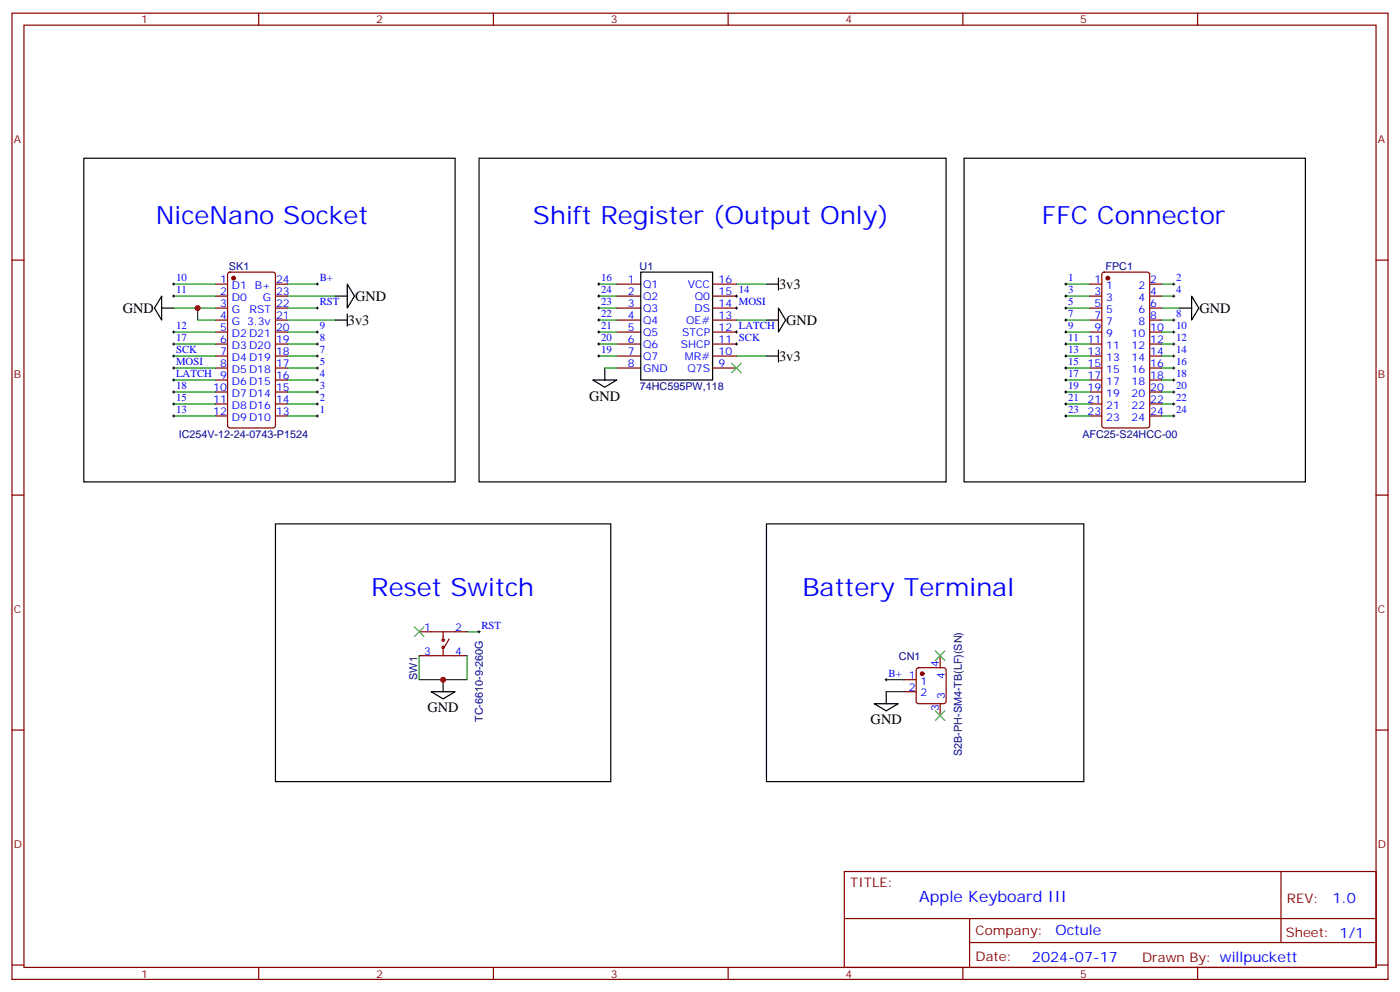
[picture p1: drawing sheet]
<svg xmlns="http://www.w3.org/2000/svg" width="412mm" height="292mm" viewBox="0 0 412 292" stroke-linecap="round" stroke-linejoin="round" font-family="sans-serif">
<g fill="none" stroke="#870000" stroke-width=".35">
<path d="M3.5 3.9h405.4v284.3h-405.4zM7.1 7.4h398.2v277.3h-398.2zM76.2 3.9v3.5M145.3 3.9v3.5M214.5 3.9v3.5M283.6 3.9v3.5M352.8 3.9v3.5M3.5 76.6h3.6M405.3 76.6h3.6M63.5 83.6h3.5M63.5 87.1h3.5M63.5 90.7h3.5"/>
<path d="M63.5 94.2h3.5M63.5 97.7h3.5M67.3 80.3l.4-.2h12.7l.7 .4v44.7l-.4 .7h-13l-.6-.4-.1-44.7zM81.1 83.6h3.6M81.1 87.1h3.6M81.1 90.7h3.6M81.1 94.2h3.6M81.1 97.7h3.6M181.7 83.6h7M181.7 87.1h7M181.7 90.7h7M181.7 94.2h7"/>
<path d="M181.7 97.7h7M209.9 83.6h7.1M209.9 87.1h7.1M209.9 90.7h7.1M209.9 94.2h7.1M209.9 97.7h7.1M321 83.6h3.6M321 87.1h3.6M321 90.7h3.6M321 94.2h3.6M321 97.7h3.6M324.8 80.3l.5-.2h12.7l.6 .4 .1 44.7-.5 .7h-12.9l-.7-.4v-44.7z"/>
<path d="M338.7 83.6h3.5M338.7 87.1h3.5M338.7 90.7h3.5M338.7 94.2h3.5M338.7 97.7h3.5M63.5 101.2h3.5M63.5 104.8h3.5M63.5 108.3h3.5M63.5 111.8h3.5M63.5 115.4h3.5M63.5 118.9h3.5M81.1 101.2h3.6"/>
<path d="M81.1 104.8h3.6M81.1 108.3h3.6M81.1 111.8h3.6M81.1 115.4h3.6M81.1 118.9h3.6M181.7 101.2h7M181.7 104.8h7M181.7 108.3h7M209.9 101.2h7.1M209.9 104.8h7.1M209.9 108.3h7.1M321 101.2h3.6"/>
<path d="M321 104.8h3.6M321 108.3h3.6M321 111.8h3.6M321 115.4h3.6M321 118.9h3.6M338.7 101.2h3.5M338.7 104.8h3.5M338.7 108.3h3.5M338.7 111.8h3.5M338.7 115.4h3.5M338.7 118.9h3.5M63.5 122.4h3.5"/>
<path d="M81.1 122.4h3.6M321 122.4h3.6M338.7 122.4h3.5M3.5 145.7h3.6M405.3 145.7h3.6M123.5 185.9h14.1M123.5 193h14.1M130.5 185.9v2.5M130.5 190.5v2.5M132.3 188l-1.4 2.5M270.1 196.7l.5-.2h7.4l.5 .2 .2 .5v9.2l-.2 .5-.5 .2h-7.4l-.5-.3-.2-.4v-9.2zM276.9 193v3.5"/>
<path d="M3.5 214.8h3.6M266.3 200h3.6M266.3 203.6h3.6M276.9 207.1v3.5M405.3 214.8h3.6M248.7 256.5h156.6v28.2h-156.6zM377.3 256.5v20.9M248.7 270.3h156.5M285.6 277.4h119.6M285.6 270.3v14.1M3.5 284h3.6M76.2 284.7v3.5"/>
<path d="M145.3 284.7v3.5M214.5 284.7v3.5M283.6 284.7v3.5M352.8 284.7v3.5M405.3 284h3.6"/>
<circle cx="130.5" cy="190.5" r=".35"/>
<circle cx="130.5" cy="188.4" r=".35"/>
</g>
<g fill="#870000" stroke="#870000" stroke-width=".35">
<circle cx="68.8" cy="81.8" r=".53"/>
<circle cx="271.6" cy="198.3" r=".53"/>
<circle cx="326.3" cy="81.8" r=".53"/>
</g>
<g fill="none" stroke="#000" stroke-width=".35">
<path d="M24.7 46.6h109.4v95.2h-109.4zM141.1 46.6h137.6v95.2h-137.6zM284 46.6h100.5v95.2h-100.5zM47.6 87.1v7.1l-2.1-3.5zM47.6 90.7h3.6M98.8 94.2h3.5M98.8 87.1h3.5M102.3 83.6l2.1 3.5-2.1 3.6zM102.3 92.4v3.6M188.7 80.1h21.2v31.7h-21.2zM225.8 94.2h3.5M225.8 83.6h3.5"/>
<path d="M229.3 90.7l2.1 3.5-2.1 3.5zM229.3 81.8v3.6M347.5 90.7h3.5M351 87.1l2.1 3.6-2.1 3.5zM174.6 111.8h7.1l-3.5 2.1zM178.2 108.3v3.5M225.8 104.8h3.5M229.3 103v3.5M127 203.6h7.1l-3.6 2.1zM130.5 200v3.6M257.5 207.1h7.1l-3.5 2.1zM261.1 203.6v3.5"/>
</g>
<g fill="none" stroke="#000" stroke-width=".29">
<path d="M50.8 97.7h.7M50.8 87.1h.7M50.8 83.6h.7M51.2 83.3v.7M51.2 86.8v.7M51.2 97.4v.7M93.1 97.7h.7M93.1 83.6h.7M93.1 90.7h.7M93.5 83.3v.7M93.5 90.3v.7M93.5 97.4v.7"/>
<path d="M176 97.7h.7M176 87.1h.7M176 83.6h.7M176 90.7h.7M176 94.2h.7M176.4 83.3v.7M176.4 86.8v.7M176.4 90.3v.7M176.4 93.8v.7M176.4 97.4v.7M216.6 97.7h.7M216.6 87.1h.7"/>
<path d="M216.6 90.7h.7M217 86.8v.7M217 90.3v.7M217 97.4v.7M313.6 97.7h.7M313.6 87.1h.7M313.6 83.6h.7M313.6 90.7h.7M313.6 94.2h.7M314 83.3v.7M314 86.8v.7M314 90.3v.7"/>
<path d="M314 93.8v.7M314 97.4v.7M345.4 97.7h.7M345.4 87.1h.7M345.4 83.6h.7M345.4 94.2h.7M345.7 83.3v.7M345.7 86.8v.7M345.7 93.8v.7M345.7 97.4v.7M50.8 118.9h.7M50.8 115.4h.7"/>
<path d="M50.8 111.8h.7M50.8 108.3h.7M50.8 104.8h.7M50.8 101.2h.7M51.2 100.9v.7M51.2 104.4v.7M51.2 107.9v.8M51.2 111.5v.7M51.2 115v.7M51.2 118.5v.7M93.1 118.9h.7M93.1 115.4h.7"/>
<path d="M93.1 111.8h.7M93.1 108.3h.7M93.1 104.8h.7M93.1 101.2h.7M93.5 100.9v.7M93.5 104.4v.7M93.5 107.9v.8M93.5 111.5v.7M93.5 115v.7M93.5 118.5v.7M176 104.8h.7M176 101.2h.7"/>
<path d="M176.4 100.9v.7M176.4 104.4v.7M216.6 101.2h.7M217 100.9v.7M313.6 118.9h.7M313.6 115.4h.7M313.6 111.8h.7M313.6 108.3h.7M313.6 104.8h.7M313.6 101.2h.7M314 100.9v.7M314 104.4v.7"/>
<path d="M314 107.9v.8M314 111.5v.7M314 115v.7M314 118.5v.7M345.4 118.9h.7M345.4 115.4h.7M345.4 111.8h.7M345.4 108.3h.7M345.4 104.8h.7M345.4 101.2h.7M345.7 100.9v.7M345.7 104.4v.7"/>
<path d="M345.7 107.9v.8M345.7 111.5v.7M345.7 115v.7M345.7 118.5v.7M50.8 122.4h.7M51.2 122.1v.7M93.1 122.4h.7M93.5 122.1v.7M313.6 122.4h.7M314 122.1v.7M345.4 122.4h.7M345.7 122.1v.7"/>
<path d="M140.8 185.9h.7M141.1 185.6v.7M261.1 199.7v.7M260.7 200h.7"/>
</g>
<g fill="none" stroke="#008700" stroke-width=".35">
<path d="M51.2 97.7h12.3M51.2 87.1h12.3M51.2 83.6h12.3M51.2 90.7h12.3M58.2 90.7v3.5h5.3M84.7 97.7h8.8M84.7 87.1h14.1M84.7 83.6h8.8M84.7 90.7h8.8M84.7 94.2h14.1M176.4 97.7h5.3M176.4 87.1h5.3"/>
<path d="M176.4 83.6h5.3M176.4 90.7h5.3M176.4 94.2h5.3M217 83.6h8.8M217 94.2h8.8M314 97.7h7M314 87.1h7M314 83.6h7M314 90.7h7M314 94.2h7M342.2 97.7h3.5M342.2 87.1h3.5"/>
<path d="M342.2 83.6h3.5M342.2 90.7h5.3M342.2 94.2h3.5M51.2 101.2h12.3M51.2 104.8h12.3M51.2 108.3h12.3M51.2 111.8h12.3M51.2 115.4h12.3M51.2 118.9h12.3M84.7 101.2h8.8M84.7 104.8h8.8M84.7 108.3h8.8"/>
<path d="M84.7 111.8h8.8M84.7 115.4h8.8M84.7 118.9h8.8M176.4 101.2h5.3M176.4 104.8h5.3M178.2 108.3h3.5M217 104.8h8.8M314 101.2h7M314 104.8h7M314 108.3h7M314 111.8h7M314 115.4h7"/>
<path d="M314 118.9h7M342.2 101.2h3.5M342.2 104.8h3.5M342.2 108.3h3.5M342.2 111.8h3.5M342.2 115.4h3.5M342.2 118.9h3.5M51.2 122.4h12.3M84.7 122.4h8.8M314 122.4h7M342.2 122.4h3.5M123.5 193v7h14.1v-7"/>
<path d="M137.6 185.9h3.5M261.1 200h5.2M261.1 203.6h5.2"/>
</g>
<path d="M215.5 106.9l2.9 2.8M218.4 106.9l-2.9 2.8M122.1 184.5l2.8 2.8M124.9 184.5l-2.8 2.8M275.5 191.6l2.8 2.8M278.3 191.6l-2.8 2.8M275.5 209.2l2.8 2.8M278.3 209.2l-2.8 2.8" fill="none" stroke="#3c3" stroke-width=".35"/>
<g fill="#c00">
<circle cx="58.2" cy="90.7" r=".88"/>
<circle cx="130.5" cy="200" r=".88"/>
</g>
<path d="M81.1 154.2h98.8v75.8h-98.8zM225.8 154.2h93.5v75.8h-93.5z" fill="none" stroke="#000" stroke-width=".35"/>
<g font-size="7.4" fill="#00f">
<text x="45.9" y="66">NiceNano Socket</text>
<text x="157" y="66">Shift Register (Output Only)</text>
<text x="306.9" y="66">FFC Connector</text>
<text x="109.4" y="175.3">Reset Switch</text>
<text x="236.4" y="175.3">Battery Terminal</text>
</g>
<text font-size="4.6" fill="#00f" x="270.8" y="265.5">Apple Keyboard III</text>
<g font-size="4.2">
<text x="104.6" y="88.5">GND</text>
<text x="229.5" y="85">3v3</text>
<text x="36.2" y="92.1">GND</text>
<text x="102.5" y="95.6">3v3</text>
<text x="231.6" y="95.6">GND</text>
<text x="353.3" y="92.1">GND</text>
<text x="229.5" y="106.2">3v3</text>
<text x="173.6" y="117.9">GND</text>
<text x="125.9" y="209.6">GND</text>
<text x="256.5" y="213.1">GND</text>
</g>
<g font-size="4.2" fill="#00f">
<text x="392.5" y="265.7">1.0</text>
<text x="310.9" y="275.3">Octule</text>
<text x="304" y="283.1">2024-07-17</text>
</g>
<g font-size="3.9" fill="#800">
<text x="250.5" y="261.1">TITLE:</text>
<text x="379.1" y="265.7">REV:</text>
<text x="287.4" y="275.3">Company:</text>
<text x="378.7" y="275.9">Sheet: 1/1</text>
<text x="287.4" y="282.9">Date:</text>
<text x="336.4" y="283">Drawn By: willpuckett</text>
</g>
<g font-size="3.2" fill="#800">
<text x="41.6" y="6.9">1</text>
<text x="110.8" y="6.9">2</text>
<text x="179.9" y="6.9">3</text>
<text x="249.1" y="6.9">4</text>
<text x="318.2" y="6.9">5</text>
<text x="4.1" y="42">A</text>
<text x="405.9" y="42">A</text>
<text x="4.1" y="111.1">B</text>
<text x="405.9" y="111.1">B</text>
<text x="4.1" y="180.3">C</text>
<text x="405.9" y="180.3">C</text>
<text x="4.1" y="249.4">D</text>
<text x="405.9" y="249.4">D</text>
<text x="41.6" y="287.7">1</text>
<text x="110.8" y="287.7">2</text>
<text x="179.9" y="287.7">3</text>
<text x="249.1" y="287.7">4</text>
<text x="318.2" y="287.7">5</text>
</g>
<g font-size="3.2" fill="#00f">
<text x="51.9" y="82.7">10</text>
<text x="64.8" y="83.3">1</text>
<text x="81.3" y="83.3">24</text>
<text x="94.2" y="82.7">B+</text>
<text x="177.1" y="82.7">16</text>
<text x="185" y="83.3">1</text>
<text x="211.7" y="83.3">16</text>
<text x="314.7" y="82.7">1</text>
<text x="322.4" y="83.3">1</text>
<text x="338.8" y="83.3">2</text>
<text x="346.4" y="82.7">2</text>
<text x="51.9" y="86.3">11</text>
<text x="64.8" y="86.8">2</text>
<text x="68.3" y="85">D1</text>
<text x="68.3" y="88.5">D0</text>
<text x="75.1" y="85">B+</text>
<text x="77.4" y="88.5">G</text>
<text x="81.3" y="86.8">23</text>
<text x="94.2" y="89.8">RST</text>
<text x="177.1" y="86.3">24</text>
<text x="177.1" y="89.8">23</text>
<text x="185" y="86.8">2</text>
<text x="189.4" y="84.7">Q1</text>
<text x="189.4" y="88.2">Q2</text>
<text x="202.6" y="84.7">VCC</text>
<text x="204.7" y="88.2">Q0</text>
<text x="211.7" y="86.8">15</text>
<text x="217.7" y="86.3">14</text>
<text x="314.7" y="86.3">3</text>
<text x="314.7" y="89.8">5</text>
<text x="322.4" y="86.8">3</text>
<text x="325.9" y="85">1</text>
<text x="325.9" y="88.5">3</text>
<text x="335.3" y="88.5">4</text>
<text x="335.3" y="85">2</text>
<text x="338.8" y="86.8">4</text>
<text x="346.4" y="86.3">4</text>
<text x="64.8" y="90.3">3</text>
<text x="64.8" y="93.8">4</text>
<text x="68.3" y="92.1">G</text>
<text x="68.3" y="95.6">G 3.3v</text>
<text x="73.5" y="92.1">RST</text>
<text x="81.3" y="93.8">21</text>
<text x="81.3" y="90.3">22</text>
<text x="177.1" y="93.3">22</text>
<text x="185" y="90.3">3</text>
<text x="185" y="93.8">4</text>
<text x="189.4" y="91.7">Q3</text>
<text x="189.4" y="95.2">Q4</text>
<text x="202.1" y="95.2">OE#</text>
<text x="204.6" y="91.7">DS</text>
<text x="211.7" y="93.8">13</text>
<text x="211.7" y="90.3">14 MOSI</text>
<text x="314.7" y="93.3">7</text>
<text x="322.4" y="90.3">5</text>
<text x="322.4" y="93.8">7</text>
<text x="325.9" y="92.1">5</text>
<text x="325.9" y="95.6">7</text>
<text x="335.3" y="95.6">8</text>
<text x="335.3" y="92.1">6</text>
<text x="338.8" y="93.8">8</text>
<text x="338.8" y="90.3">6</text>
<text x="346.4" y="93.3">8</text>
<text x="51.9" y="100.4">17</text>
<text x="51.9" y="96.8">12</text>
<text x="64.8" y="97.4">5</text>
<text x="64.8" y="100.9">6</text>
<text x="68.3" y="99.1">D2D21</text>
<text x="81.3" y="100.9">19</text>
<text x="81.3" y="97.4">20</text>
<text x="94.2" y="100.4">8</text>
<text x="94.2" y="96.8">9</text>
<text x="177.1" y="96.8">21</text>
<text x="177.1" y="100.4">20</text>
<text x="185" y="97.4">5</text>
<text x="185" y="100.9">6</text>
<text x="189.4" y="98.8">Q5</text>
<text x="200.9" y="98.8">STCP</text>
<text x="211.7" y="100.9">11 SCK</text>
<text x="211.7" y="97.4">12 LATCH</text>
<text x="314.7" y="96.8">9</text>
<text x="314.7" y="100.4">11</text>
<text x="320.3" y="100.9">11</text>
<text x="322.4" y="97.4">9</text>
<text x="325.9" y="99.1">9</text>
<text x="333.3" y="99.1">10</text>
<text x="338.8" y="100.9">12</text>
<text x="338.8" y="97.4">10</text>
<text x="346.4" y="96.8">10</text>
<text x="346.4" y="100.4">12</text>
<text x="51.9" y="107.4">MOSI</text>
<text x="51.9" y="103.9">SCK</text>
<text x="64.8" y="104.4">7</text>
<text x="64.8" y="107.9">8</text>
<text x="68.3" y="102.7">D3D20</text>
<text x="68.3" y="106.2">D4D19</text>
<text x="81.3" y="107.9">17</text>
<text x="81.3" y="104.4">18</text>
<text x="94.2" y="107.4">5</text>
<text x="94.2" y="103.9">7</text>
<text x="177.1" y="103.9">19</text>
<text x="185" y="104.4">7</text>
<text x="185" y="107.9">8</text>
<text x="189.4" y="102.3">Q6</text>
<text x="189.4" y="105.8">Q7</text>
<text x="200.5" y="102.3">SHCP</text>
<text x="201.7" y="105.8">MR#</text>
<text x="211.7" y="107.9">9</text>
<text x="211.7" y="104.4">10</text>
<text x="314.7" y="103.9">13</text>
<text x="314.7" y="107.4">15</text>
<text x="320.3" y="104.4">13</text>
<text x="320.3" y="107.9">15</text>
<text x="325.9" y="102.7">11</text>
<text x="325.9" y="106.2">13</text>
<text x="333.3" y="106.2">14</text>
<text x="333.3" y="102.7">12</text>
<text x="338.8" y="107.9">16</text>
<text x="338.8" y="104.4">14</text>
<text x="346.4" y="103.9">14</text>
<text x="346.4" y="107.4">16</text>
<text x="51.9" y="110.9">LATCH</text>
<text x="64.8" y="111.5">9</text>
<text x="68.3" y="109.7">D5D18</text>
<text x="68.3" y="113.2">D6D15</text>
<text x="81.3" y="111.5">16</text>
<text x="94.2" y="110.9">4</text>
<text x="189.4" y="109.4">GND</text>
<text x="202.5" y="109.4">Q7S</text>
<text x="314.7" y="110.9">17</text>
<text x="320.3" y="111.5">17</text>
<text x="325.9" y="109.7">15</text>
<text x="325.9" y="113.2">17</text>
<text x="333.3" y="113.2">18</text>
<text x="333.3" y="109.7">16</text>
<text x="338.8" y="111.5">18</text>
<text x="346.4" y="110.9">18</text>
<text x="51.9" y="118">15</text>
<text x="51.9" y="114.5">18</text>
<text x="62.8" y="115">10</text>
<text x="62.8" y="118.5">11</text>
<text x="68.3" y="116.8">D7D14</text>
<text x="81.3" y="118.5">14</text>
<text x="81.3" y="115">15</text>
<text x="94.2" y="118">2</text>
<text x="94.2" y="114.5">3</text>
<text x="314.7" y="114.5">19</text>
<text x="314.7" y="118">21</text>
<text x="320.3" y="115">19</text>
<text x="320.3" y="118.5">21</text>
<text x="325.9" y="116.8">19</text>
<text x="333.3" y="116.8">20</text>
<text x="338.8" y="118.5">22</text>
<text x="338.8" y="115">20</text>
<text x="346.4" y="114.5">20</text>
<text x="346.4" y="118">22</text>
<text x="51.9" y="121.5">13</text>
<text x="62.8" y="122.1">12</text>
<text x="68.3" y="120.3">D8D16</text>
<text x="68.3" y="123.8">D9D10</text>
<text x="81.3" y="122.1">13</text>
<text x="94.2" y="121.5">1</text>
<text x="314.7" y="121.5">23</text>
<text x="320.3" y="122.1">23</text>
<text x="325.9" y="120.3">21</text>
<text x="325.9" y="123.8">23</text>
<text x="333.3" y="123.8">24</text>
<text x="333.3" y="120.3">22</text>
<text x="338.8" y="122.1">24</text>
<text x="346.4" y="121.5">24</text>
<text x="125" y="185.6">1</text>
<text x="134.1" y="185.6">2</text>
<text x="141.8" y="185">RST</text>
<text x="125" y="192.6">3</text>
<text x="134.1" y="192.6">4</text>
<text x="276.6" y="196.3" transform="rotate(-90 276.6 196.3)">4</text>
<text x="261.8" y="199.1">B+ 1</text>
<text x="267.7" y="203.2">2</text>
<text x="271.2" y="201.4">1</text>
<text x="278.3" y="199.8" transform="rotate(-90 278.3 199.8)">4</text>
<text x="271.2" y="205">2</text>
<text x="276.6" y="209.3" transform="rotate(-90 276.6 209.3)">3</text>
<text x="278.3" y="205.8" transform="rotate(-90 278.3 205.8)">3</text>
</g>
<g font-size="3.2" fill="#000080">
<text x="67.4" y="79.5">SK1</text>
<text x="188.4" y="79.5">U1</text>
<text x="325.6" y="79.5">FPC1</text>
<text x="188.5" y="114.8">74HC595PW,118</text>
<text x="52.6" y="128.8">IC254V-12-24-0743-P1524</text>
<text x="318.8" y="128.8">AFC25-S24HCC-00</text>
<text x="264.8" y="194.1">CN1</text>
<text x="122.8" y="200.1" transform="rotate(-90 122.8 200.1)">SW1</text>
<text x="142.3" y="212.5" transform="rotate(-90 142.3 212.5)">TC-6610-9-260G</text>
<text x="283.4" y="222.5" transform="rotate(-90 283.4 222.5)">S2B-PH-SM4-TB(LF)(SN)</text>
</g>
</svg>
